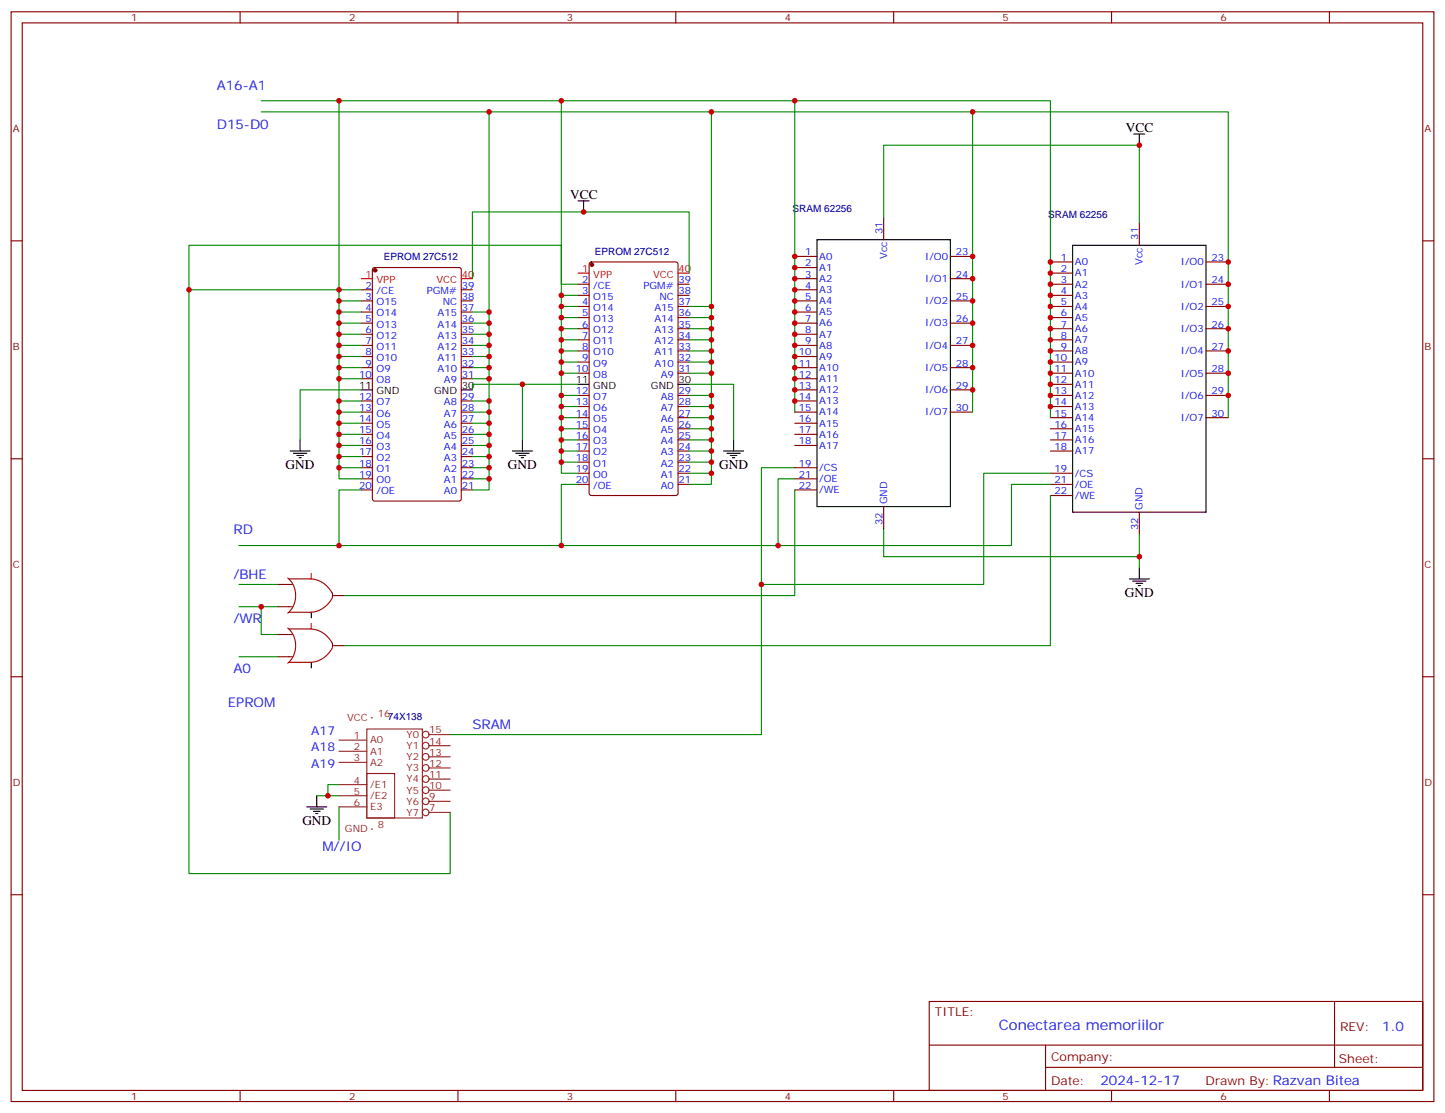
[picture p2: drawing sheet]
<svg xmlns="http://www.w3.org/2000/svg" width="459mm" height="353mm" viewBox="0 0 459 353" stroke-linecap="round" stroke-linejoin="round" font-family="sans-serif">
<g fill="none" stroke="#870000" stroke-width=".35">
<path d="M3.5 3.7h451.6v345.8h-451.6zM7.1 7.3h444.5v338.6h-444.5zM76.2 3.7v3.6M145.3 3.7v3.6M214.5 3.7v3.6M283.6 3.7v3.6M352.8 3.7v3.6M421.9 3.7v3.6M3.5 76.4h3.6M280.5 69v7.1M361.6 70.8v7M451.6 76.4h3.5"/>
<path d="M114.7 91.9h3.5M114.7 95.5h3.5M114.7 99h3.5M118.4 85.1l.5-.2h26.8l.6 .4 .1 73-.5 .6-27 .1-.7-.5v-72.9zM146.4 91.9h3.5M146.4 95.5h3.5M146.4 99h3.5M183.4 90.2h3.6M183.4 93.7h3.6M183.4 97.2h3.6M187.2 83.3l.5-.2h26.8l.6 .4 .1 73-.5 .6-27 .1-.7-.5v-72.9zM215.2 90.2h3.5"/>
<path d="M215.2 93.7h3.5M215.2 97.2h3.5M252.2 91.9h7.1M252.2 95.5h7.1M252.2 99h7.1M252.2 81.4h7.1M252.2 84.9h7.1M252.2 88.4h7.1M301.6 95.5h7.1M301.6 81.4h7.1M301.6 88.4h7.1M333.4 90.2h7"/>
<path d="M333.4 93.7h7M333.4 97.2h7M333.4 83.1h7M333.4 86.6h7M382.8 90.2h7M382.8 97.2h7M382.8 83.1h7M114.7 102.5h3.5M114.7 106h3.5M114.7 109.6h3.5M114.7 113.1h3.5M114.7 116.6h3.5"/>
<path d="M146.4 102.5h3.5M146.4 106h3.5M146.4 109.6h3.5M146.4 113.1h3.5M146.4 116.6h3.5M183.4 100.8h3.6M183.4 104.3h3.6M183.4 107.8h3.6M183.4 111.3h3.6M183.4 114.9h3.6M183.4 118.4h3.6M215.2 100.8h3.5"/>
<path d="M215.2 104.3h3.5M215.2 107.8h3.5M215.2 111.3h3.5M215.2 114.9h3.5M215.2 118.4h3.5M252.2 102.5h7.1M252.2 106h7.1M252.2 109.6h7.1M252.2 113.1h7.1M252.2 116.6h7.1M301.6 102.5h7.1M301.6 109.6h7.1"/>
<path d="M301.6 116.6h7.1M333.4 100.8h7M333.4 104.3h7M333.4 107.8h7M333.4 111.3h7M333.4 114.9h7M333.4 118.4h7M382.8 104.3h7M382.8 111.3h7M382.8 118.4h7M114.7 120.2h3.5M114.7 127.2h3.5"/>
<path d="M114.7 130.7h3.5M114.7 134.3h3.5M114.7 137.8h3.5M146.4 120.2h3.5M146.4 127.2h3.5M146.4 130.7h3.5M146.4 134.3h3.5M146.4 137.8h3.5M183.4 125.4h3.6M183.4 129h3.6M183.4 132.5h3.6M183.4 136h3.6"/>
<path d="M183.4 139.6h3.6M215.2 125.4h3.5M215.2 129h3.5M215.2 132.5h3.5M215.2 136h3.5M215.2 139.6h3.5M252.2 120.2h7.1M252.2 127.2h7.1M252.2 130.7h7.1M252.2 134.3h7.1M252.2 137.8h7.1M252.2 123.7h7.1"/>
<path d="M301.6 130.7h7.1M301.6 123.7h7.1M333.4 125.4h7M333.4 129h7M333.4 132.5h7M333.4 136h7M333.4 139.6h7M333.4 121.9h7M382.8 125.4h7M382.8 132.5h7M3.5 145.6h3.6M114.7 141.3h3.5"/>
<path d="M114.7 144.9h3.5M114.7 148.4h3.5M114.7 151.9h3.5M114.7 155.4h3.5M146.4 141.3h3.5M146.4 144.9h3.5M146.4 148.4h3.5M146.4 151.9h3.5M146.4 155.4h3.5M183.4 143.1h3.6M183.4 146.6h3.6M183.4 150.1h3.6"/>
<path d="M183.4 153.7h3.6M215.2 143.1h3.5M215.2 146.6h3.5M215.2 150.1h3.5M215.2 153.7h3.5M252.2 141.3h7.1M252.2 148.4h7.1M252.2 151.9h7.1M252.2 155.4h7.1M333.4 143.1h7M333.4 150.1h7M333.4 153.7h7"/>
<path d="M333.4 157.2h7M451.6 145.6h3.5M280.5 160.7v7.1M361.6 162.5v7M88.2 185.4h3.5M88.2 192.5h3.5M105.8 188.9h3.6M3.5 214.7h3.6M88.2 201.3h3.5M88.2 208.4h3.5M105.8 204.8h3.6M451.6 214.7h3.5"/>
<path d="M3.5 283.8h3.6M451.6 283.8h3.5M294.9 317.7h156.7v28.2h-156.7zM423.5 317.7l.1 20.9M295 331.6h156.4M331.8 338.6h119.6M331.8 331.6v14.1M76.2 345.9v3.6M145.3 345.9v3.6M214.5 345.9v3.6M283.6 345.9v3.6M352.8 345.9v3.6"/>
<path d="M421.9 345.9v3.6"/>
</g>
<g fill="none" stroke="#000" stroke-width=".35">
<path d="M359.8 42.5h3.6M361.6 42.5v3.6M183.4 63.7h3.6M185.2 63.7v3.5M259.3 76.1h42.3v84.6h-42.3zM340.4 77.8h42.4v84.7h-42.4zM95.2 139.6v3.5M114.7 123.7h3.5M146.4 123.7h3.5M165.8 139.6v3.5M183.4 121.9h3.6M215.2 121.9h3.5"/>
<path d="M232.8 139.6v3.5M92.1 143.1h6.3M93.1 143.8h4.3M94.2 144.5h2.1M94.9 145.2h.7M162.6 143.1h6.4M163.7 143.8h4.2M164.7 144.5h2.2M165.5 145.2h.7M229.7 143.1h6.3M230.7 143.8h4.2M231.8 144.5h2.1"/>
<path d="M232.5 145.2h.7M98.8 194.2v1.8M358.4 183.7h6.4M359.5 184.4h4.2M360.5 185.1h2.2M361.2 185.8h.7M361.6 180.1v3.6M98.8 210.1v1.8M97.4 256h6.3M98.4 256.7h4.3M99.5 257.4h2.1M100.2 258.1h.7"/>
<path d="M100.5 252.4v3.6"/>
</g>
<g fill="none" stroke="#008700" stroke-width=".35">
<path d="M82.9 32h250.5v100.5M82.9 35.5h306.9v97M107.6 32v119.9h7.1M155.2 35.5v119.9h-5.3M178.2 32v118.1h5.2M225.8 35.5v118.2h-7.1M252.2 32v98.7M308.7 35.5v95.2M280.5 69v-22.9h81.1v24.7M107.6 99h7.1M107.6 95.5h7.1M114.7 91.9h-54.7v185.2h82.9v-19.4"/>
<path d="M149.9 99h5.3M178.2 97.2h5.2M178.2 93.7h5.2M183.4 90.2h-5.2v-12.4h-118.2v14.1M218.7 86.6v-19.4h-68.8v21.2M218.7 97.2h7.1M107.6 102.5h7.1M107.6 106h7.1M107.6 109.6h7.1M107.6 113.1h7.1M107.6 116.6h7.1M149.9 102.5h5.3"/>
<path d="M149.9 106h5.3M149.9 109.6h5.3M149.9 113.1h5.3M149.9 116.6h5.3M178.2 118.4h5.2M178.2 114.9h5.2M178.2 111.3h5.2M178.2 107.8h5.2M178.2 104.3h5.2M178.2 100.8h5.2M218.7 118.4h7.1M218.7 114.9h7.1"/>
<path d="M218.7 111.3h7.1M218.7 107.8h7.1M218.7 104.3h7.1M218.7 100.8h7.1M107.6 120.2h7.1M107.6 127.2h7.1M107.6 130.7h7.1M107.6 134.3h7.1M107.6 137.8h7.1M114.7 123.7h-19.5v15.9M149.9 120.2h5.3M149.9 127.2h5.3"/>
<path d="M149.9 130.7h5.3M149.9 134.3h5.3M149.9 137.8h5.3M165.8 121.9v17.7M178.2 139.6h5.2M178.2 136h5.2M178.2 132.5h5.2M178.2 129h5.2M178.2 125.4h5.2M183.4 121.9h-33.5v1.8M218.7 121.9h14.1v17.7M218.7 139.6h7.1"/>
<path d="M218.7 136h7.1M218.7 132.5h7.1M218.7 129h7.1M218.7 125.4h7.1M107.6 141.3h7.1M107.6 144.9h7.1M107.6 148.4h7.1M114.7 155.4h-7.1v17.7M149.9 141.3h5.3M149.9 144.9h5.3M149.9 148.4h5.3M149.9 151.9h5.3"/>
<path d="M178.2 146.6h5.2M178.2 143.1h5.2M183.4 153.7h-5.2v19.4M218.7 150.1h7.1M218.7 146.6h7.1M218.7 143.1h7.1M252.2 148.4h-10.5v84.6h-98.8M252.2 151.9h-5.3v21.2M252.2 155.4v33.5h-142.8M333.4 153.7h-12.4v19.4h-245.2M333.4 150.1h-21.2v35.3h-70.5M333.4 157.2v47.6h-224"/>
<path d="M280.5 167.8v8.8h81.1M361.6 169.5v10.6M75.8 185.4h12.4M75.8 192.5h12.4M82.9 192.5v8.8h5.3M75.8 208.4h12.4M100.5 252.4h7.1M107.6 248.9h-3.5v3.5M107.6 256v10.6"/>
</g>
<g fill="none" stroke="#8c2424" stroke-width=".35">
<path d="M107.6 234.8h8.8M107.6 238.3h8.8M116.4 231.3h17.7v28.2h-17.7zM117.8 227.8h.4M136.2 236.6h6.7M136.2 233h6.7M107.6 241.9h8.8M107.6 248.9h8.8M107.6 252.4h8.8M107.6 256h8.8M116.4 245.4h8.8v14.1h-8.8zM136.2 257.7h6.7"/>
<path d="M136.2 254.2h6.7M136.2 250.7h6.7M136.2 247.2h6.7M136.2 243.6h6.7M136.2 240.1h6.7M117.8 263h.4"/>
<circle cx="135.1" cy="236.6" r="1.06"/>
<circle cx="135.1" cy="233" r="1.06"/>
<circle cx="135.1" cy="254.2" r="1.06"/>
<circle cx="135.1" cy="247.2" r="1.06"/>
<circle cx="135.1" cy="240.1" r="1.06"/>
<circle cx="135.1" cy="257.7" r="1.06"/>
<circle cx="135.1" cy="250.7" r="1.06"/>
<circle cx="135.1" cy="243.6" r="1.06"/>
</g>
<g fill="#870000" stroke="#870000" stroke-width=".35">
<circle cx="119.1" cy="85.8" r=".53"/>
<circle cx="187.9" cy="84" r=".53"/>
</g>
<path d="M114.7 88.4h3.5M146.4 88.4h3.5M183.4 86.6h3.6M215.2 86.6h3.5M98.8 181.9v1.8M98.8 197.8v1.7" fill="none" stroke="#f00" stroke-width=".35"/>
<path d="M91.3 183.4a7.4 7.4 0 0 1 0 11.1M91.3 199.2a7.4 7.4 0 0 1 0 11.2M91.7 183.7h6.7a8.2 8.2 0 0 1 7.1 4.5M91.7 199.5h6.7a8.2 8.2 0 0 1 7.1 4.6M91.7 192.5h1.1M91.7 185.4h1.1M105.5 189.7a8.2 8.2 0 0 1-7.1 4.5h-6.7M105.5 188.2v1.3M91.7 208.4h1.1M91.7 201.3h1.1M105.5 205.6a8.2 8.2 0 0 1-7.1 4.5h-6.7M105.5 204v1.4" fill="none" stroke="#a10000" stroke-width=".35"/>
<g fill="#c00">
<circle cx="104.1" cy="252.4" r=".88"/>
<circle cx="361.6" cy="46.1" r=".88"/>
<circle cx="333.4" cy="83.1" r=".88"/>
<circle cx="333.4" cy="86.6" r=".88"/>
<circle cx="333.4" cy="90.2" r=".88"/>
<circle cx="333.4" cy="93.7" r=".88"/>
<circle cx="333.4" cy="97.2" r=".88"/>
<circle cx="333.4" cy="100.8" r=".88"/>
<circle cx="333.4" cy="104.3" r=".88"/>
<circle cx="333.4" cy="107.8" r=".88"/>
<circle cx="333.4" cy="111.3" r=".88"/>
<circle cx="333.4" cy="114.9" r=".88"/>
<circle cx="333.4" cy="118.4" r=".88"/>
<circle cx="333.4" cy="121.9" r=".88"/>
<circle cx="333.4" cy="125.4" r=".88"/>
<circle cx="333.4" cy="129" r=".88"/>
<circle cx="252.2" cy="32" r=".88"/>
<circle cx="252.2" cy="81.4" r=".88"/>
<circle cx="252.2" cy="84.9" r=".88"/>
<circle cx="252.2" cy="88.4" r=".88"/>
<circle cx="252.2" cy="91.9" r=".88"/>
<circle cx="252.2" cy="95.5" r=".88"/>
<circle cx="252.2" cy="99" r=".88"/>
<circle cx="252.2" cy="102.5" r=".88"/>
<circle cx="252.2" cy="106" r=".88"/>
<circle cx="252.2" cy="109.6" r=".88"/>
<circle cx="252.2" cy="113.1" r=".88"/>
<circle cx="252.2" cy="116.6" r=".88"/>
<circle cx="252.2" cy="120.2" r=".88"/>
<circle cx="252.2" cy="123.7" r=".88"/>
<circle cx="252.2" cy="127.2" r=".88"/>
<circle cx="389.8" cy="83.1" r=".88"/>
<circle cx="389.8" cy="90.2" r=".88"/>
<circle cx="389.8" cy="97.2" r=".88"/>
<circle cx="389.8" cy="104.3" r=".88"/>
<circle cx="389.8" cy="111.3" r=".88"/>
<circle cx="389.8" cy="118.4" r=".88"/>
<circle cx="389.8" cy="125.4" r=".88"/>
<circle cx="308.7" cy="35.5" r=".88"/>
<circle cx="308.7" cy="81.4" r=".88"/>
<circle cx="308.7" cy="88.4" r=".88"/>
<circle cx="308.7" cy="95.5" r=".88"/>
<circle cx="308.7" cy="102.5" r=".88"/>
<circle cx="308.7" cy="109.6" r=".88"/>
<circle cx="308.7" cy="116.6" r=".88"/>
<circle cx="308.7" cy="123.7" r=".88"/>
<circle cx="185.2" cy="67.2" r=".88"/>
<circle cx="165.8" cy="121.9" r=".88"/>
<circle cx="155.2" cy="35.5" r=".88"/>
<circle cx="225.8" cy="35.5" r=".88"/>
<circle cx="225.8" cy="150.1" r=".88"/>
<circle cx="225.8" cy="146.6" r=".88"/>
<circle cx="225.8" cy="143.1" r=".88"/>
<circle cx="225.8" cy="139.6" r=".88"/>
<circle cx="225.8" cy="136" r=".88"/>
<circle cx="225.8" cy="132.5" r=".88"/>
<circle cx="225.8" cy="129" r=".88"/>
<circle cx="225.8" cy="125.4" r=".88"/>
<circle cx="225.8" cy="118.4" r=".88"/>
<circle cx="225.8" cy="114.9" r=".88"/>
<circle cx="225.8" cy="111.3" r=".88"/>
<circle cx="225.8" cy="107.8" r=".88"/>
<circle cx="225.8" cy="104.3" r=".88"/>
<circle cx="225.8" cy="97.2" r=".88"/>
<circle cx="155.2" cy="99" r=".88"/>
<circle cx="155.2" cy="102.5" r=".88"/>
<circle cx="155.2" cy="106" r=".88"/>
<circle cx="155.2" cy="109.6" r=".88"/>
<circle cx="155.2" cy="113.1" r=".88"/>
<circle cx="155.2" cy="116.6" r=".88"/>
<circle cx="155.2" cy="120.2" r=".88"/>
<circle cx="155.2" cy="127.2" r=".88"/>
<circle cx="155.2" cy="130.7" r=".88"/>
<circle cx="155.2" cy="134.3" r=".88"/>
<circle cx="155.2" cy="137.8" r=".88"/>
<circle cx="155.2" cy="141.3" r=".88"/>
<circle cx="155.2" cy="144.9" r=".88"/>
<circle cx="155.2" cy="148.4" r=".88"/>
<circle cx="225.8" cy="100.8" r=".88"/>
<circle cx="155.2" cy="151.9" r=".88"/>
<circle cx="178.2" cy="32" r=".88"/>
<circle cx="107.6" cy="32" r=".88"/>
<circle cx="107.6" cy="99" r=".88"/>
<circle cx="107.6" cy="102.5" r=".88"/>
<circle cx="107.6" cy="106" r=".88"/>
<circle cx="107.6" cy="109.6" r=".88"/>
<circle cx="107.6" cy="113.1" r=".88"/>
<circle cx="107.6" cy="116.6" r=".88"/>
<circle cx="107.6" cy="120.2" r=".88"/>
<circle cx="107.6" cy="127.2" r=".88"/>
<circle cx="107.6" cy="130.7" r=".88"/>
<circle cx="107.6" cy="134.3" r=".88"/>
<circle cx="107.6" cy="137.8" r=".88"/>
<circle cx="107.6" cy="141.3" r=".88"/>
<circle cx="107.6" cy="144.9" r=".88"/>
<circle cx="107.6" cy="148.4" r=".88"/>
<circle cx="178.2" cy="93.7" r=".88"/>
<circle cx="178.2" cy="97.2" r=".88"/>
<circle cx="178.2" cy="100.8" r=".88"/>
<circle cx="178.2" cy="104.3" r=".88"/>
<circle cx="178.2" cy="107.8" r=".88"/>
<circle cx="178.2" cy="111.3" r=".88"/>
<circle cx="178.2" cy="114.9" r=".88"/>
<circle cx="178.2" cy="118.4" r=".88"/>
<circle cx="178.2" cy="125.4" r=".88"/>
<circle cx="178.2" cy="129" r=".88"/>
<circle cx="178.2" cy="132.5" r=".88"/>
<circle cx="178.2" cy="136" r=".88"/>
<circle cx="178.2" cy="139.6" r=".88"/>
<circle cx="178.2" cy="143.1" r=".88"/>
<circle cx="178.2" cy="146.6" r=".88"/>
<circle cx="107.6" cy="173.1" r=".88"/>
<circle cx="178.2" cy="173.1" r=".88"/>
<circle cx="246.9" cy="173.1" r=".88"/>
<circle cx="361.6" cy="176.6" r=".88"/>
<circle cx="82.9" cy="192.5" r=".88"/>
<circle cx="241.7" cy="185.4" r=".88"/>
<circle cx="107.6" cy="91.9" r=".88"/>
<circle cx="107.6" cy="95.5" r=".88"/>
<circle cx="60" cy="91.9" r=".88"/>
</g>
<text font-size="4.6" fill="#00f" x="317" y="326.7">Conectarea memoriilor</text>
<g font-size="4.2" fill="#00f">
<text x="68.8" y="28.4">A16-A1</text>
<text x="68.8" y="40.8">D15-D0</text>
<text x="74.1" y="169.5">RD</text>
<text x="74.1" y="183.7">/BHE</text>
<text x="74.1" y="197.8">/WR</text>
<text x="74.1" y="213.6">A0</text>
<text x="72.3" y="224.2">EPROM</text>
<text x="149.9" y="231.3">SRAM</text>
<text x="102.3" y="270.1">M//IO</text>
<text x="438.7" y="327">1.0</text>
<text x="349.2" y="344.2">2024-12-17</text>
</g>
<g font-size="4.2">
<text x="357.4" y="41.8">VCC</text>
<text x="181" y="63">VCC</text>
<text x="90.7" y="148.7">GND</text>
<text x="161.2" y="148.7">GND</text>
<text x="228.2" y="148.7">GND</text>
<text x="357" y="189.3">GND</text>
<text x="96" y="261.6">GND</text>
</g>
<g font-size="3.9" fill="#00f">
<text x="98.8" y="233">A17</text>
<text x="98.8" y="238.3">A18</text>
<text x="98.8" y="243.6">A19</text>
</g>
<g font-size="3.9" fill="#800">
<text x="296.7" y="322.3">TITLE:</text>
<text x="425.3" y="327">REV:</text>
<text x="333.6" y="336.5">Company:</text>
<text x="425" y="337.1">Sheet:</text>
<text x="333.6" y="344.2">Date:</text>
<text x="382.6" y="344.3">Drawn By:Razvan Bitea</text>
</g>
<g font-size="3.2" fill="#800">
<text x="41.6" y="6.7">1</text>
<text x="110.8" y="6.7">2</text>
<text x="179.9" y="6.7">3</text>
<text x="249.1" y="6.7">4</text>
<text x="318.2" y="6.7">5</text>
<text x="387.3" y="6.7">6</text>
<text x="4.1" y="41.8">A</text>
<text x="452.1" y="41.8">A</text>
<text x="4.1" y="111">B</text>
<text x="452.1" y="111">B</text>
<text x="4.1" y="180.1">C</text>
<text x="452.1" y="180.1">C</text>
<text x="4.1" y="249.3">D</text>
<text x="452.1" y="249.3">D</text>
<text x="41.6" y="348.9">1</text>
<text x="110.8" y="348.9">2</text>
<text x="179.9" y="348.9">3</text>
<text x="249.1" y="348.9">4</text>
<text x="318.2" y="348.9">5</text>
<text x="387.3" y="348.9">6</text>
</g>
<g font-size="3.2" fill="#000080">
<text x="251.5" y="67.2">SRAM 62256</text>
<text x="332.7" y="69">SRAM 62256</text>
<text x="121.8" y="82.6">EPROM 27C512</text>
<text x="188.8" y="80.8">EPROM 27C512</text>
<text x="123.1" y="228.4">74X138</text>
</g>
<g font-size="3.2" fill="#00f">
<text x="280.1" y="74.3" transform="rotate(-90 280.1 74.3)">31</text>
<text x="361.2" y="76.1" transform="rotate(-90 361.2 76.1)">31</text>
<text x="255.5" y="81">1</text>
<text x="260" y="82.4">A0</text>
<text x="281.5" y="82.2" transform="rotate(-90 281.5 82.2)">Vcc</text>
<text x="293.6" y="82.4">I/O0</text>
<text x="303.4" y="81">23</text>
<text x="336.6" y="82.8">1</text>
<text x="362.7" y="84" transform="rotate(-90 362.7 84)">Vcc</text>
<text x="384.5" y="82.8">23</text>
<text x="184.8" y="89.8">2</text>
<text x="215.4" y="89.8">39</text>
<text x="255.5" y="84.5">2</text>
<text x="255.5" y="88.1">3</text>
<text x="260" y="85.9">A1</text>
<text x="260" y="89.5">A2</text>
<text x="293.6" y="89.5">I/O1</text>
<text x="303.4" y="88.1">24</text>
<text x="336.6" y="86.3">2</text>
<text x="336.6" y="89.8">3</text>
<text x="341.1" y="84.2">A0</text>
<text x="341.1" y="87.7">A1</text>
<text x="374.8" y="84.2">I/O0</text>
<text x="384.5" y="89.8">24</text>
<text x="116" y="91.6">2</text>
<text x="116" y="95.1">3</text>
<text x="119.5" y="93.3">/CE</text>
<text x="135.5" y="93.3">PGM#</text>
<text x="146.6" y="95.1">38</text>
<text x="146.6" y="91.6">39</text>
<text x="184.8" y="93.3">3</text>
<text x="188.3" y="91.6">/CE</text>
<text x="188.3" y="95.1">O15</text>
<text x="204.2" y="91.6">PGM#</text>
<text x="209.3" y="95.1">NC</text>
<text x="215.4" y="93.3">38</text>
<text x="255.5" y="91.6">4</text>
<text x="255.5" y="95.1">5</text>
<text x="260" y="93">A3</text>
<text x="303.4" y="95.1">25</text>
<text x="336.6" y="93.3">4</text>
<text x="341.1" y="91.2">A2</text>
<text x="341.1" y="94.8">A3</text>
<text x="374.8" y="91.2">I/O1</text>
<text x="116" y="98.6">4</text>
<text x="119.5" y="96.9">O15</text>
<text x="119.5" y="100.4">O14</text>
<text x="138.9" y="100.4">A15</text>
<text x="140.5" y="96.9">NC</text>
<text x="146.6" y="98.6">37</text>
<text x="184.8" y="96.9">4</text>
<text x="184.8" y="100.4">5</text>
<text x="188.3" y="98.6">O14</text>
<text x="207.7" y="98.6">A15</text>
<text x="215.4" y="100.4">36</text>
<text x="215.4" y="96.9">37</text>
<text x="255.5" y="98.6">6</text>
<text x="260" y="96.5">A4</text>
<text x="260" y="100">A5</text>
<text x="293.6" y="96.5">I/O2</text>
<text x="336.6" y="96.9">5</text>
<text x="336.6" y="100.4">6</text>
<text x="341.1" y="98.3">A4</text>
<text x="341.1" y="101.8">A5</text>
<text x="374.8" y="98.3">I/O2</text>
<text x="384.5" y="96.9">25</text>
<text x="116" y="102.2">5</text>
<text x="116" y="105.7">6</text>
<text x="119.5" y="103.9">O13</text>
<text x="119.5" y="107.5">O12</text>
<text x="138.9" y="107.5">A13</text>
<text x="138.9" y="103.9">A14</text>
<text x="146.6" y="105.7">35</text>
<text x="146.6" y="102.2">36</text>
<text x="184.8" y="103.9">6</text>
<text x="184.8" y="107.5">7</text>
<text x="188.3" y="102.2">O13</text>
<text x="188.3" y="105.7">O12</text>
<text x="207.7" y="105.7">A13</text>
<text x="207.7" y="102.2">A14</text>
<text x="215.4" y="107.5">34</text>
<text x="215.4" y="103.9">35</text>
<text x="255.5" y="102.2">7</text>
<text x="255.5" y="105.7">8</text>
<text x="260" y="103.6">A6</text>
<text x="260" y="107.1">A7</text>
<text x="293.6" y="103.6">I/O3</text>
<text x="303.4" y="102.2">26</text>
<text x="336.6" y="103.9">7</text>
<text x="336.6" y="107.5">8</text>
<text x="341.1" y="105.3">A6</text>
<text x="374.8" y="105.3">I/O3</text>
<text x="384.5" y="103.9">26</text>
<text x="116" y="109.2">7</text>
<text x="116" y="112.7">8</text>
<text x="119.5" y="111">O11</text>
<text x="138.9" y="111">A12</text>
<text x="146.6" y="112.7">33</text>
<text x="146.6" y="109.2">34</text>
<text x="184.8" y="111">8</text>
<text x="188.3" y="109.2">O11</text>
<text x="188.3" y="112.7">O10</text>
<text x="207.7" y="112.7">A11</text>
<text x="207.7" y="109.2">A12</text>
<text x="215.4" y="111">33</text>
<text x="253.5" y="112.7">10</text>
<text x="255.5" y="109.2">9</text>
<text x="260" y="110.6">A8</text>
<text x="293.6" y="110.6">I/O4</text>
<text x="303.4" y="109.2">27</text>
<text x="336.6" y="111">9</text>
<text x="341.1" y="108.9">A7</text>
<text x="341.1" y="112.4">A8</text>
<text x="374.8" y="112.4">I/O4</text>
<text x="384.5" y="111">27</text>
<text x="114" y="119.8">10</text>
<text x="116" y="116.3">9</text>
<text x="119.5" y="114.5">O10</text>
<text x="119.5" y="118">O9</text>
<text x="138.9" y="118">A10</text>
<text x="138.9" y="114.5">A11</text>
<text x="146.6" y="119.8">31</text>
<text x="146.6" y="116.3">32</text>
<text x="182.8" y="118">10</text>
<text x="184.8" y="114.5">9</text>
<text x="188.3" y="116.3">O9</text>
<text x="188.3" y="119.8">O8</text>
<text x="207.7" y="116.3">A10</text>
<text x="209.7" y="119.8">A9</text>
<text x="215.4" y="118">31</text>
<text x="215.4" y="114.5">32</text>
<text x="253.5" y="116.3">11</text>
<text x="253.5" y="119.8">12</text>
<text x="260" y="114.2">A9</text>
<text x="260" y="117.7">A10</text>
<text x="293.6" y="117.7">I/O5</text>
<text x="303.4" y="116.3">28</text>
<text x="334.6" y="114.5">10</text>
<text x="334.6" y="118">11</text>
<text x="341.1" y="115.9">A9</text>
<text x="341.1" y="119.5">A10</text>
<text x="374.8" y="119.5">I/O5</text>
<text x="384.5" y="118">28</text>
<text x="119.5" y="121.6">O8</text>
<text x="140.9" y="121.6">A9</text>
<text x="182.8" y="125.1">12</text>
<text x="215.4" y="125.1">29</text>
<text x="253.5" y="123.3">13</text>
<text x="260" y="121.2">A11</text>
<text x="260" y="124.7">A12</text>
<text x="293.6" y="124.7">I/O6</text>
<text x="303.4" y="123.3">29</text>
<text x="334.6" y="121.6">12</text>
<text x="334.6" y="125.1">13</text>
<text x="341.1" y="123">A11</text>
<text x="384.5" y="125.1">29</text>
<text x="114" y="126.9">12</text>
<text x="114" y="130.4">13</text>
<text x="119.5" y="128.6">O7</text>
<text x="140.9" y="128.6">A8</text>
<text x="146.6" y="130.4">28</text>
<text x="146.6" y="126.9">29</text>
<text x="182.8" y="128.6">13</text>
<text x="188.3" y="126.9">O7</text>
<text x="188.3" y="130.4">O6</text>
<text x="209.7" y="130.4">A7</text>
<text x="209.7" y="126.9">A8</text>
<text x="215.4" y="128.6">28</text>
<text x="253.5" y="126.9">14</text>
<text x="253.5" y="130.4">15</text>
<text x="260" y="128.3">A13</text>
<text x="260" y="131.8">A14</text>
<text x="293.6" y="131.8">I/O7</text>
<text x="303.4" y="130.4">30</text>
<text x="334.6" y="128.6">14</text>
<text x="341.1" y="126.5">A12</text>
<text x="341.1" y="130">A13</text>
<text x="374.8" y="126.5">I/O6</text>
<text x="114" y="133.9">14</text>
<text x="114" y="137.4">15</text>
<text x="119.5" y="132.2">O6</text>
<text x="119.5" y="135.7">O5</text>
<text x="140.9" y="135.7">A6</text>
<text x="140.9" y="132.2">A7</text>
<text x="146.6" y="137.4">26</text>
<text x="146.6" y="133.9">27</text>
<text x="182.8" y="132.2">14</text>
<text x="182.8" y="135.7">15</text>
<text x="188.3" y="133.9">O5</text>
<text x="188.3" y="137.4">O4</text>
<text x="209.7" y="137.4">A5</text>
<text x="209.7" y="133.9">A6</text>
<text x="215.4" y="135.7">26</text>
<text x="215.4" y="132.2">27</text>
<text x="253.5" y="133.9">16</text>
<text x="253.5" y="137.4">17</text>
<text x="260" y="135.3">A15</text>
<text x="334.6" y="132.2">15</text>
<text x="334.6" y="135.7">16</text>
<text x="341.1" y="133.6">A14</text>
<text x="341.1" y="137.1">A15</text>
<text x="374.8" y="133.6">I/O7</text>
<text x="384.5" y="132.2">30</text>
<text x="114" y="141">16</text>
<text x="119.5" y="139.2">O4</text>
<text x="119.5" y="142.7">O3</text>
<text x="140.9" y="142.7">A4</text>
<text x="140.9" y="139.2">A5</text>
<text x="146.6" y="141">25</text>
<text x="182.8" y="139.2">16</text>
<text x="182.8" y="142.7">17</text>
<text x="188.3" y="141">O3</text>
<text x="209.7" y="141">A4</text>
<text x="215.4" y="142.7">24</text>
<text x="215.4" y="139.2">25</text>
<text x="253.5" y="141">18</text>
<text x="260" y="138.9">A16</text>
<text x="260" y="142.4">A17</text>
<text x="334.6" y="139.2">17</text>
<text x="334.6" y="142.7">18</text>
<text x="341.1" y="140.6">A16</text>
<text x="114" y="144.5">17</text>
<text x="114" y="148">18</text>
<text x="119.5" y="146.3">O2</text>
<text x="119.5" y="149.8">O1</text>
<text x="140.9" y="149.8">A2</text>
<text x="140.9" y="146.3">A3</text>
<text x="146.6" y="148">23</text>
<text x="146.6" y="144.5">24</text>
<text x="182.8" y="146.3">18</text>
<text x="182.8" y="149.8">19</text>
<text x="188.3" y="144.5">O2</text>
<text x="188.3" y="148">O1</text>
<text x="209.7" y="148">A2</text>
<text x="209.7" y="144.5">A3</text>
<text x="215.4" y="149.8">22</text>
<text x="215.4" y="146.3">23</text>
<text x="253.5" y="148">19</text>
<text x="260" y="149.4">/CS</text>
<text x="334.6" y="149.8">19</text>
<text x="341.1" y="144.1">A17</text>
<text x="114" y="151.6">19</text>
<text x="114" y="155.1">20</text>
<text x="119.5" y="153.3">O0</text>
<text x="140.9" y="153.3">A1</text>
<text x="146.6" y="155.1">21</text>
<text x="146.6" y="151.6">22</text>
<text x="182.8" y="153.3">20</text>
<text x="188.3" y="151.6">O0</text>
<text x="188.3" y="155.1">/OE</text>
<text x="209.7" y="155.1">A0</text>
<text x="209.7" y="151.6">A1</text>
<text x="215.4" y="153.3">21</text>
<text x="253.5" y="151.6">21</text>
<text x="253.5" y="155.1">22</text>
<text x="260" y="153">/OE</text>
<text x="334.6" y="153.3">21</text>
<text x="341.1" y="151.2">/CS</text>
<text x="341.1" y="154.7">/OE</text>
<text x="119.5" y="156.8">/OE</text>
<text x="140.9" y="156.8">A0</text>
<text x="260" y="156.5">/WE</text>
<text x="281.5" y="160" transform="rotate(-90 281.5 160)">GND</text>
<text x="334.6" y="156.8">22</text>
<text x="341.1" y="158.3">/WE</text>
<text x="362.7" y="161.8" transform="rotate(-90 362.7 161.8)">GND</text>
<text x="280.1" y="166.5" transform="rotate(-90 280.1 166.5)">32</text>
<text x="361.2" y="168.3" transform="rotate(-90 361.2 168.3)">32</text>
</g>
<g font-size="3.2" fill="#f00">
<text x="116" y="88.1">1</text>
<text x="119.5" y="89.8">VPP</text>
<text x="138.5" y="89.8">VCC</text>
<text x="146.6" y="88.1">40</text>
<text x="184.8" y="86.3">1</text>
<text x="188.3" y="88.1">VPP</text>
<text x="207.3" y="88.1">VCC</text>
<text x="215.4" y="86.3">40</text>
</g>
<g font-size="3.2">
<text x="114" y="123.3">11</text>
<text x="119.5" y="125.1">GND</text>
<text x="137.8" y="125.1">GND</text>
<text x="146.6" y="123.3">30</text>
<text x="182.8" y="121.6">11</text>
<text x="188.3" y="123.3">GND</text>
<text x="206.6" y="123.3">GND</text>
<text x="215.4" y="121.6">30</text>
</g>
<g font-size="3.2" fill="#8d2323">
<text x="119.9" y="227.4">16</text>
<text x="110.2" y="228.8">VCC</text>
<text x="136.2" y="232.7">15</text>
<text x="112.3" y="234.5">1</text>
<text x="112.3" y="238">2</text>
<text x="117.5" y="235.9">A0</text>
<text x="117.5" y="239.4">A1</text>
<text x="129" y="237.6">Y1</text>
<text x="129" y="234.1">Y0</text>
<text x="136.2" y="239.7">13</text>
<text x="136.2" y="236.2">14</text>
<text x="112.3" y="241.5">3</text>
<text x="117.5" y="242.9">A2</text>
<text x="129" y="244.7">Y3</text>
<text x="129" y="241.2">Y2</text>
<text x="136.2" y="243.3">12</text>
<text x="112.3" y="248.6">4</text>
<text x="117.5" y="250">/E1</text>
<text x="129" y="251.7">Y5</text>
<text x="129" y="248.2">Y4</text>
<text x="136.2" y="250.3">10</text>
<text x="136.2" y="246.8">11</text>
<text x="112.3" y="252.1">5</text>
<text x="112.3" y="255.6">6</text>
<text x="117.5" y="253.5">/E2</text>
<text x="117.5" y="257">E3</text>
<text x="129" y="255.3">Y6</text>
<text x="136.2" y="257.4">7</text>
<text x="136.2" y="253.9">9</text>
<text x="119.9" y="262.7">8</text>
<text x="129" y="258.8">Y7</text>
<text x="109.5" y="264.1">GND</text>
</g>
</svg>
